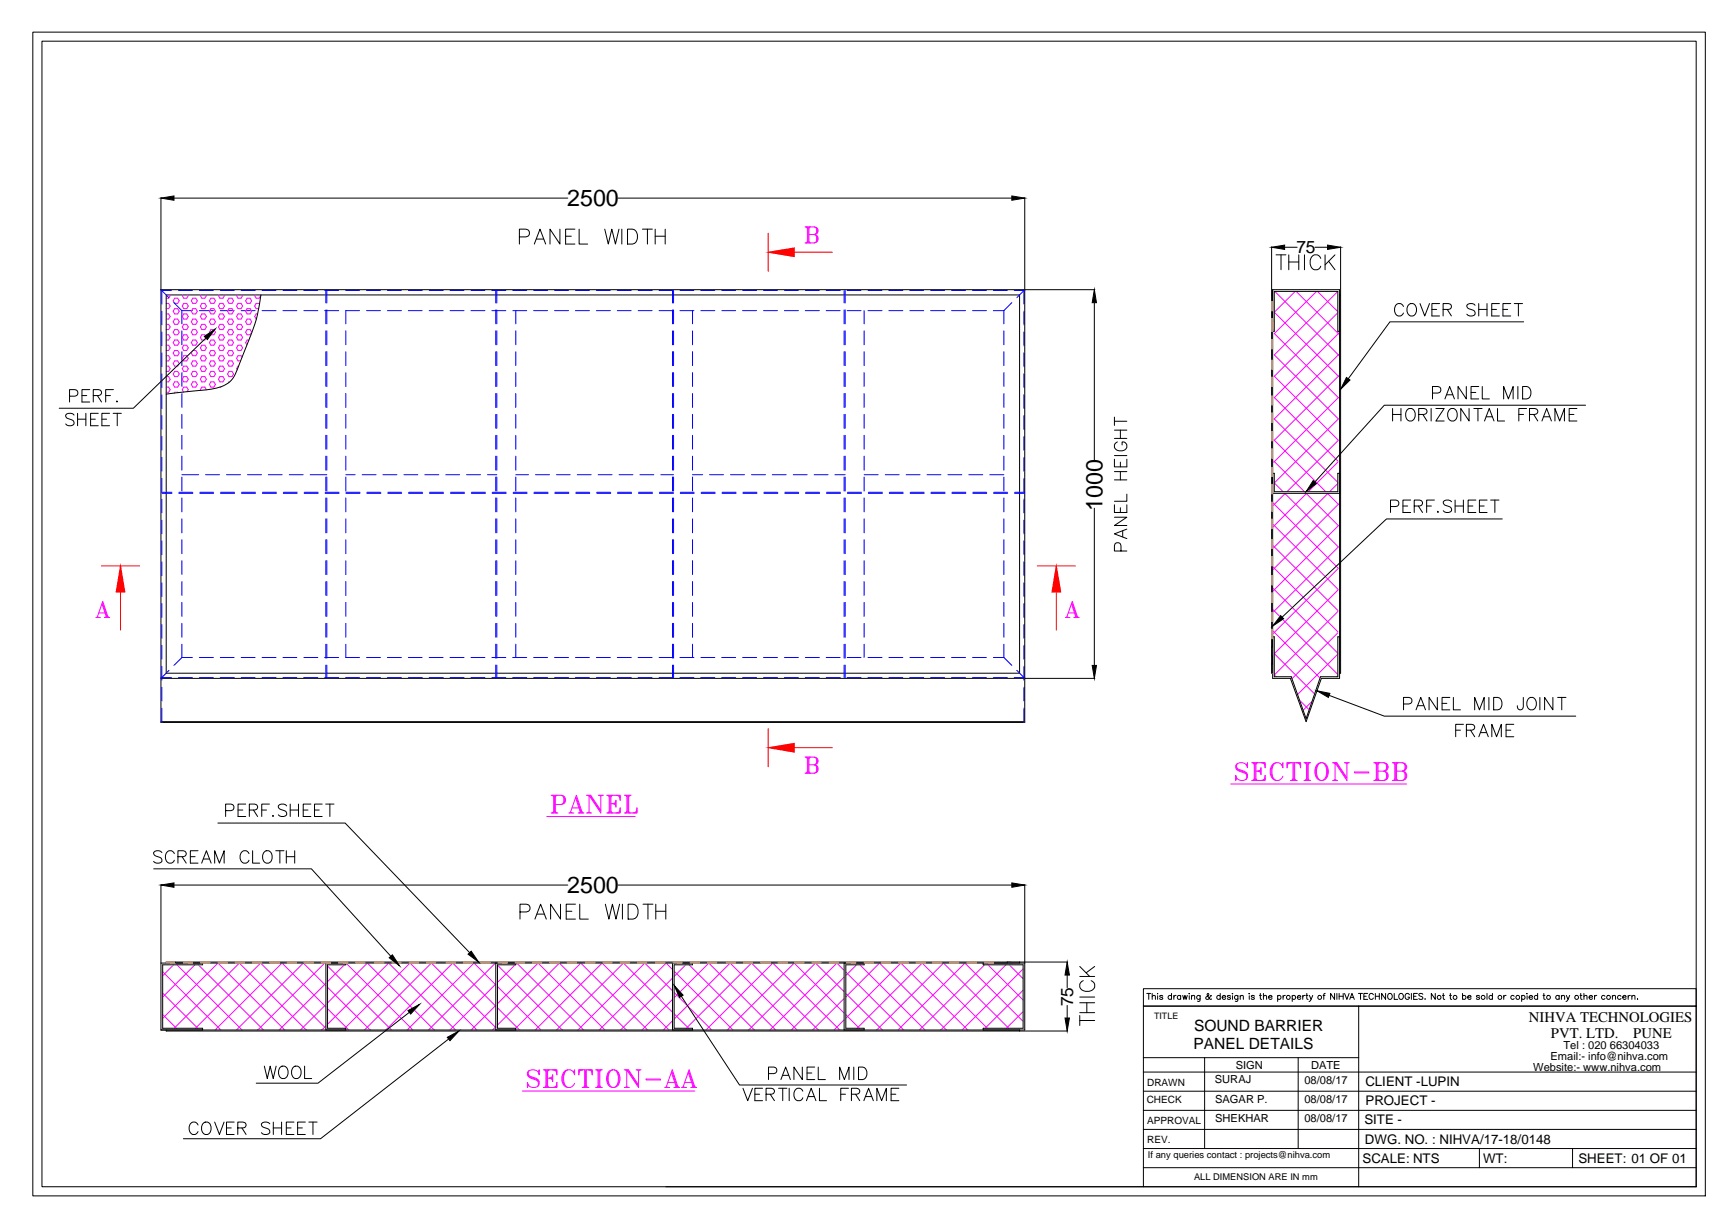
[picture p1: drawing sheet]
<svg xmlns="http://www.w3.org/2000/svg" width="841mm" height="594mm" viewBox="0 0 841 594" stroke-linecap="round" stroke-linejoin="round" font-family="sans-serif">
<!-- layer: 0 -->
<g fill="none" stroke="#000" stroke-width=".49">
<path d="M16 16h821v571h-821zM21 20h812v563h-812zM79 97v258h424v-258M85 97h194M303 97h194M255 116h3a1.9 1.9 0 0 0 2-2 1.9 1.9 0 0 0-2-1h-3v7M262 120l3-7 3 7M263 117h4M275 113v7l-5-7v7M278 116h2M282 113h-4v7h4M284 113v7h5"/>
<path d="M297 113l2 7 1-7 2 7 2-7M305 113v7M308 113h3a4 4 0 0 1 2 3 4 4 0 0 1-2 4h-3zM315 113h5M318 113v7M322 116h5M322 113v7M327 113v7M624 121v210h1M626 125h5M629 125v7M631 121h6"/>
<path d="M633 125v7M633 129h5M638 125v7M640 125v7M646 121h6M648 127a2.7 2.7 0 0 0-3-2 2.7 2.7 0 0 0-2 3v2a2.7 2.7 0 0 0 2 2 2.7 2.7 0 0 0 3-1M651 125v7M652 128l3 4M655 125l-4 5M658 121v210M79 142h459M82 145h419v186h-419z"/>
<path d="M128 145l-1 5a159 159 0 0 1-12 35 16 16 0 0 1-14 6l-19 2M537 149v77M624 145h1M625 142h33v191h-9l-8 21-7-21h-9zM658 145h.1M689 150a2.2 2.2 0 0 0-3-1 2.2 2.2 0 0 0-1 2v2a2.2 2.2 0 0 0 1 2 2.2 2.2 0 0 0 3-1M691 150a2.3 2.3 0 0 1 3-1 2.3 2.3 0 0 1 1 2v2a2.3 2.3 0 0 1-2 2 2.3 2.3 0 0 1-2-2zM697 149l3 6 2-6M703 152h2M707 149h-4v6h4M709 152h3l1-1-1-1-3-1v6M711 152l2 3"/>
<path d="M724 150a2.3 2.3 0 0 0-4 0l1 1 3 2v1a2.6 2.6 0 0 1-4 0M726 152h4M726 149v6M730 149v6M732 152h3M736 149h-4v6h4M738 152h2M742 149h-4v6h4M743 149h5M745 149v6M748 158h-66l-20 28M101 166l-36 34h-36"/>
<path d="M625 163h1v-20h31v20h1M34 195l4-1v-1v-1l-1-1h-3v6M40 194h3M44 191h-4v6h4M46 194h3l1-1v-1l-2-1h-2v6M48 194l2 3M52 194h2M56 191h-4v6M57 197h1M703 193h4v-1v-2h-1h-3v6M709 196l3-6 2 6M710 194h3"/>
<path d="M720 190v6l-4-6v6M722 193h3M726 190h-4v6h4M728 190v6h3M738 196v-6l3 6 2-6v6M745 190v6M748 190h2a3 3 0 0 1 2 3 3 3 0 0 1-2 3h-2zM778 199h-98l-34 38M36 204l-1-1-3 1 1 1 3 1a1.5 1.5 0 0 1 0 3 2.8 2.8 0 0 1-4-1M38 203v6M38 206h4M42 203v6"/>
<path d="M44 206h3M48 203h-4v6h4M50 206h2M54 203h-4v6h4M56 203h4M58 203v6M547 215h6M547 211h6M547 207h6M547 205v4M549 217a2.2 2.2 0 0 0-2 3 2.2 2.2 0 0 0 2 1h2a2.2 2.2 0 0 0 2-2 2.2 2.2 0 0 0-2-2v1M550 211v4"/>
<path d="M684 201v6M684 203h4M688 201v6M691 201a2.3 2.3 0 0 1 2 0 2.3 2.3 0 0 1 2 2v1a2.3 2.3 0 0 1-3 3 2.3 2.3 0 0 1-2-3zM697 203h3l1-1-1-1h-1h-2v6M699 203l2 4M703 201v6M705 201h4l-4 6h4M711 201a2.2 2.2 0 0 1 3 0 2.2 2.2 0 0 1 1 2v1a2.3 2.3 0 0 1-2 3 2.3 2.3 0 0 1-2-3zM721 201v6l-4-6v6M724 201h4M726 201v6"/>
<path d="M729 207l2-6 2 6M730 205h3M735 201v6h4M746 203h2M749 201h-3v6M751 203h3l1-1v-1h-1h-3v6M753 203l2 4M757 207l2-6 3 6M758 205h3M763 207v-6l3 6 2-6v6M770 203h3M774 201h-4v6h4"/>
<path d="M547 225v4h6v-4M547 236h6M547 232h6M547 224h6M550 227v2M550 232v4M625 232h1v9h31v-9h1M537 249v78M547 254h6l-6 4h6M547 248v4h6v-4M550 249v3M553 260l-6 2 6 2"/>
<path d="M553 243v3h-6M625 242h33M683 249h2a1.6 1.6 0 0 0 2-2 1.6 1.6 0 0 0-2-1h-2v6M689 248h2M693 246h-4v6h4M694 248h4v-1l-1-1h-3v6M696 248l2 4M700 248h3M704 246h-4v6M706 251v1v-1M713 246a2.3 2.3 0 0 0-4 1v1l3 1 1 2a2.7 2.7 0 0 1-4 0M714 248h4"/>
<path d="M714 246v6M718 246v6M721 248h2M725 246h-4v6h4M726 248h3M730 246h-4v6h4M732 246h4M734 246v6M738 255h-57l-52 48M550 271v-4l-1-1-1 1-1 1v3h6M551 261v3M624 318h1"/>
<path d="M625 313h1v19h8l7 21 7-21h9v-19h1M79 333h459M624 326h1M624 322h1M79 354h424M653 341l27 11h94M689 346h3a1.6 1.6 0 0 0 1-2 1.6 1.6 0 0 0-1-2h-3v7M695 349l3-7 2 7M696 346h3M706 342v7l-4-7v7M708 345h2M712 342h-4v7h4"/>
<path d="M714 342v7h3M715 359h2M719 356h-4v6M720 359l3-1 1-1v-1h-4v6M722 359l2 3M724 349v-7l2 7 3-7v7M727 360h3M731 342v7M733 342h2a3 3 0 0 1 2 3 3 3 0 0 1-2 4h-2zM739 359h3M743 356h-4v6h4M748 342v6l-1 1-1-1-1-2"/>
<path d="M751 343a2.9 2.9 0 0 1 3 2 2.9 2.9 0 0 1-3 3l-1-2v-1zM756 342v7M762 342v7l-4-7v7M765 342h4M767 342v7M726 362l2-6 3 6M732 362v-6l3 6 2-6v6M111 398h2a1.6 1.6 0 0 0 2-2 1.6 1.6 0 0 0-2-1h-2v6M117 398h2M121 395h-4v6h4M122 398l4-1v-1l-1-1h-3v6M124 398l2 3"/>
<path d="M129 398h2M132 395h-3v6M141 396a2.3 2.3 0 0 0-4 0v1l3 1 1 2a2.8 2.8 0 0 1-4 0M142 398h5M142 395v6M147 395v6M149 398h2M153 395h-4v6h4M154 398h3M158 395h-4v6h4M160 395h4M162 395v6"/>
<path d="M79 419a2.3 2.3 0 0 0-2-1 2.3 2.3 0 0 0-2 1l1 1 3 1v2a2.7 2.7 0 0 1-4 0M86 419a2.2 2.2 0 0 0-3-1 2.2 2.2 0 0 0-2 2 2.5 2.5 0 0 0 1 3 2.5 2.5 0 0 0 3 0l1-1M97 418h-4v6h4M107 404h62l62 64M122 419a2.2 2.2 0 0 0-2-1 2.2 2.2 0 0 0-2 2 2.5 2.5 0 0 0 1 3 2.5 2.5 0 0 0 3 0v-1M124 418v6h3M130 419a2.2 2.2 0 0 1 2-1 2.2 2.2 0 0 1 2 2v1a2.3 2.3 0 0 1-3 3 2.3 2.3 0 0 1-2-3zM134 400v1M135 418h4M137 418v6M141 418v6M145 418v6"/>
<path d="M75 427h78l39 43M79 434v72h424v-72M85 435h194M87 421l4-1v-1v-1h-1h-3v6M89 421l2 3M93 421h3M99 424l2-6 3 6M100 422h3M105 424v-6l3 6 2-6v6M141 421h4M303 435h194M255 448h3a1.9 1.9 0 0 0 2-2 1.9 1.9 0 0 0-2-2h-3v7"/>
<path d="M263 451l2-7 3 7M264 449h3M275 444v7l-5-7v7M278 447h3M283 444h-5v7h5M285 444v7h4M297 444l2 7 2-7 1 7 2-7M306 444v7M308 444h3a4 4 0 0 1 2 4 4 4 0 0 1-2 3h-3zM316 444h5M318 444v7M322 447h5"/>
<path d="M322 444v7M327 444v7M79 473h424M86 472v1M99 473v1h-19v31h19v1M160 473v33M170 473v1h-9v31h9v1M243 473v33M253 473v1h-9v31h9v1M330 473v33M340 473v1h-9v31h9v1M414 473v33"/>
<path d="M424 473v1h-9v31h9v1M483 473v1h19v31h-19v1M494 472v1M501 472v1M524 479v6M524 472h-442v1M530 479h7M530 475l5 4M537 475l-4 3M201 497l-45 35h-30M335 489l28 44h82M524 494v6"/>
<path d="M530 499v4M530 497h7M530 492h7M530 490h7M532 481a2.7 2.7 0 0 0-2 4 2.7 2.7 0 0 0 3 2h2a2.7 2.7 0 0 0 2-2 2.7 2.7 0 0 0-1-4M534 492v5M563 488h2M564 488v3M566 489h1v2M566 488v3M568 488h.1M568 489v2"/>
<path d="M571 489h-1h-1l2 1v1l-2-1M575 489a.9 .9 0 0 0-1 0 .9 .9 0 0 0 0 1 .9 .9 0 0 0 1 0M575 488v3M576 489v2M577 489l-1 1M580 489a1 1 0 0 0-2 0 .9 .9 0 0 0 0 1 1 1 0 0 0 2 0M580 489v2M581 489v2l1-2v2l1-2M584 488h.1M584 489v2M585 489h1l1 2M585 489v2"/>
<path d="M589 489v2l-1 1M589 489a.9 .9 0 0 0-1 0 .9 .9 0 0 0 0 1 .9 .9 0 0 0 1 0M595 489a1.8 1.8 0 0 1-3 1l1-2v1l1 2 1-1M599 489a.9 .9 0 0 0-1 0 .9 .9 0 0 0 0 1 .9 .9 0 0 0 1 0M599 488v3M600 490h2a1.1 1.1 0 0 0-2-1 1 1 0 0 0 0 2 1.1 1.1 0 0 0 2-1M604 489h-1l1 1v1l-1-1M605 488h.1M605 489v2M608 489v2l-2 1M608 489a1 1 0 0 0-2 0 .9 .9 0 0 0 0 1 1 1 0 0 0 2 0M609 489h1v2"/>
<path d="M609 489v2M613 488h.1M613 489v2M616 489h-2l2 1-1 1-1-1M618 489h1M619 488v2v1M620 489h2v2M620 488v3M623 490h2a1.1 1.1 0 0 0-2-1 1 1 0 0 0 0 2 1.1 1.1 0 0 0 2-1M627 489a1 1 0 0 1 2 0 .9 .9 0 0 1 0 1 1 1 0 0 1-2 0M627 489v3M630 489v2"/>
<path d="M631 489l-1 1M634 489a1 1 0 0 1 2 0 .9 .9 0 0 1 0 1 1 1 0 0 1-2 0M634 489v3M637 490h2a1.1 1.1 0 0 0-2-1 1 1 0 0 0 0 2 1.1 1.1 0 0 0 2-1M640 489v2M641 489l-1 1M641 489h1M642 488v2v1M643 489l1 2 1-2M644 491l-1 1M650 489h1M651 488h-1v3"/>
<path d="M655 488v3l-2-3v3M656 488v3M657 488v3M657 489h2M659 488v3M660 488l1 3 1-3M663 491l1-3 1 3M663 490h1M667 488h2M667 494v89M668 488v3M670 489h1"/>
<path d="M671 488h-1v3h1M674 488a1.1 1.1 0 0 0-1 0 1.1 1.1 0 0 0-1 1v1a1.1 1.1 0 0 0 1 1 1.1 1.1 0 0 0 1-1M675 489h2M675 488v3M677 488v3M680 488v3l-2-3v3M685 488v3h1M692 488a1.1 1.1 0 0 0-1 0 1.1 1.1 0 0 0-1 1v1a1.1 1.1 0 0 0 1 1 1.1 1.1 0 0 0 1-1h-1M693 488v3M694 489h1M696 488h-2v3h2M699 488h-1h-1l2 2-1 1-1-1"/>
<path d="M700 490h.1M705 488v3l-2-3v3M708 489h1M709 488v2v1M712 489h1M712 488v2l1 1M718 489a.9 .9 0 0 1 1 0 .9 .9 0 0 1 0 1 .9 .9 0 0 1-1 0M718 488v3M721 490h1a.9 .9 0 0 0-1-1 .9 .9 0 0 0 0 1 .9 .9 0 0 0 1 1v-1M726 489h-1l1 1v1l-1-1M730 488v3M733 489a1 1 0 0 0-2 0 .9 .9 0 0 0 0 1 1 1 0 0 0 2 0"/>
<path d="M733 488v3M738 489v2M739 489l-1 1M743 489a.9 .9 0 0 0-1 0 .9 .9 0 0 0 0 1 .9 .9 0 0 0 1 0M747 489a.9 .9 0 0 1 1 0 .9 .9 0 0 1 0 1 .9 .9 0 0 1-1 0M747 489v3M750 488h.1M750 489v2M751 490h1a1 1 0 0 0-1-1 1 1 0 0 0 0 2 1 1 0 0 0 1-1M755 489a.9 .9 0 0 0-1 0 .9 .9 0 0 0 0 1 .9 .9 0 0 0 1 0M755 488v3M758 489h1"/>
<path d="M758 488v2l1 1M765 489a.9 .9 0 0 0-1 0 .9 .9 0 0 0 0 1 .9 .9 0 0 0 1 0M765 489v2M767 489h1v2M767 489v2M769 489l1 2 1-2M770 491l-1 1M776 489h1M776 488v2l1 1M778 489h1v2M778 488v3M780 490h2a.9 .9 0 0 0-1-1 .9 .9 0 0 0-1 1 1.1 1.1 0 0 0 2 1v-1"/>
<path d="M783 489v2M784 489l-1 1M788 489a.9 .9 0 0 0-1 0 .9 .9 0 0 0 0 1 .9 .9 0 0 0 1 0M792 489h1v2M792 489v2M796 489a1 1 0 0 0-2 0 .9 .9 0 0 0 0 1 1 1 0 0 0 2 0M797 490h1a.9 .9 0 0 0-1-1 .9 .9 0 0 0 0 1 .9 .9 0 0 0 1 1v-1M799 489v2M800 489l-1 1M801 489h2v2M801 489v2M804 490h.1"/>
<path d="M82 506h442M220 510l-63 49h-67M501 506h.1M530 501h7M561 519h106M591 519v45M637 519v45M130 523l1 7 2-7 1 7 2-7M137 524a2.8 2.8 0 0 1 4 1 2.8 2.8 0 0 1 0 4 2.3 2.3 0 0 1-3 0 2.3 2.3 0 0 1-1-2zM144 524a2.3 2.3 0 0 1 2 0 2.3 2.3 0 0 1 2 2v1a2.3 2.3 0 0 1-3 3 2.3 2.3 0 0 1-2-3zM150 523v7h3M365 534l2 6 2-6"/>
<path d="M371 537h2M374 534h-3v6h3M376 537h4v-1v-1l-1-1h-3v6M377 527h4v-1v-2h-1h-3v6M378 537l2 3M382 534h4M383 530l3-6 2 6M384 528h3M384 534v6M387 534v6M394 524v6l-4-6v6M394 536a2.2 2.2 0 0 0-2-2 2.2 2.2 0 0 0-2 3 2.5 2.5 0 0 0 1 3 2.5 2.5 0 0 0 3 0v-1"/>
<path d="M396 527h3M397 538h3M400 524h-4v6h4M402 524v6h3M402 534v6h4M412 530v-6l3 6 2-6v6M413 537h2M417 534h-4v6M418 537h3l1-1v-1l-1-1h-3v6M419 524v6M420 537l2 3M421 524h3a3 3 0 0 1 2 3 3 3 0 0 1-2 3h-3z"/>
<path d="M425 538h3M438 537h2M441 534h-3v6h3M561 536h272M561 526h272M97 552a2.2 2.2 0 0 0-2-1 2.2 2.2 0 0 0-2 2v2a2.2 2.2 0 0 0 2 2 2.2 2.2 0 0 0 2-1M100 552a2.3 2.3 0 0 1 2-1 2.3 2.3 0 0 1 2 2v2a2.3 2.3 0 0 1-3 2 2.3 2.3 0 0 1-2-2zM105 551l3 6 2-6M111 554h3M115 551h-4v6h4M117 554h3l1-1v-2h-4v6M119 554l2 3"/>
<path d="M132 552a2.3 2.3 0 0 0-4 0l1 1 3 1a1.5 1.5 0 0 1 0 3 2.8 2.8 0 0 1-4-1M134 554h4M134 551v6M138 551v6M141 554h2M144 551h-3v6h3M146 554h2M150 551h-4v6h4M152 551h4M154 551v6M396 540l2-6 3 6M424 540l2-6 3 6"/>
<path d="M431 540v-6l2 6 2-6v6M561 555h272M561 545h272M561 564h272M561 573h272M726 564v9M772 564v9M327 583h506M561 583v-89h272h-272v-9h272v98"/>
<circle cx="633" cy="490" r="1"/>
<circle cx="648" cy="490" r="1"/>
<circle cx="682" cy="489" r="1.3"/>
<circle cx="688" cy="489" r="1.4"/>
<circle cx="707" cy="490" r="1"/>
<circle cx="714" cy="490" r="1"/>
<circle cx="728" cy="490" r="1"/>
<circle cx="736" cy="490" r="1"/>
<circle cx="745" cy="490" r="1"/>
<circle cx="760" cy="490" r="1"/>
<circle cx="774" cy="490" r="1"/>
<circle cx="790" cy="490" r="1"/>
</g>
<g fill="none" stroke="#f0f" stroke-width=".49">
<path d="M395 111l6 1 1 2-1 1h-1M396 111v1M396 111v8M396 119h.1M397 112v7M397 111v8M397 119h1M398 111l-1 1M400 111l1 2v2h-4M400 115l1 1a2.1 2.1 0 0 1-1 3h-5M400 115l1 1v2l-1 1M401 112v2"/>
<path d="M401 116v3M82 149h1l1 1-1 2h-1M82 154h1l1 1-1 2h-1M82 159h1l1 2-1 1h-1M83 145v1h-1M86 146h1l1 2-1 1h-1l-1-1zM86 149h.1M86 152h1l1 1-1 1h-1l-1-1zM86 157h1l1 1-1 1h-1l-1-1zM90 145v1h2v-1M90 149h2v1v2h-2l-1-2zM90 154h2v1v2h-2l-1-2z"/>
<path d="M90 159h2v2v1h-2l-1-1zM95 152h1l1 1-1 1h-1l-1-1zM95 146h1l1 2-1 1h-1l-1-1zM95 157h1l1 1-1 1h-1l-1-1zM99 145v1h2v-1M99 149h2v1v2h-2l-1-2zM99 154h2v1v2h-2l-1-2zM99 159h2v2v1h-2l-1-1zM104 152h1l1 1-1 1h-1l-1-1zM104 146h1l1 2-1 1h-1l-1-1zM104 157h1l1 1-1 1h-1l-1-1zM107 145l1 1h1l1-1"/>
<path d="M108 149h1l1 1-1 2h-1l-1-2zM108 154h1l1 1-1 2h-1l-1-2zM108 159h1l1 2-1 1h-1l-1-1zM112 152h2l1 1-1 1h-2v-1zM112 146h2l1 2-1 1h-2v-1zM112 157h2l1 1-1 1h-2v-1zM116 145l1 1h1l1-1M117 149h1l1 1-1 2h-1l-1-2zM117 154h1l1 1-1 2h-1l-1-2zM117 159h1l1 2-1 1h-1l-1-1zM121 152h2l1 1-1 1h-2v-1zM121 146h2l1 2-1 1h-2v-1z"/>
<path d="M121 157h2l1 1-1 1h-2v-1zM125 145l1 1h1l1-1M126 157h.1M126 154l-1 1 1 2M127 149h-1l-1 1 1 2h1M626 153l31 32M626 143l31 32M636 143l-10 10M636 143l21 21M646 143l-20 21 31 31M647 143l10 10M657 143l-31 31"/>
<path d="M657 154l-31 31M82 164h1l1 2-1 1h-1M82 169h1l1 2-1 1h-1M82 175h1l1 1-1 1h-1M82 180h1l1 1-1 1h-1M86 162h1l1 1-1 1h-1l-1-1zM86 167h1l1 1-1 1h-1l-1-1zM86 172h1l1 1-1 2h-1l-1-2zM86 177h1l1 2-1 1h-1l-1-1zM90 164h2v2v1h-2l-1-1zM90 169h2v2v1h-2l-1-1zM90 175h2v1v1h-2l-1-1z"/>
<path d="M90 180h2v1v1h-2l-1-1zM95 162h1l1 1-1 1h-1l-1-1zM95 167h1l1 1-1 1h-1l-1-1zM95 172h1l1 1-1 2h-1l-1-2zM95 177h1l1 2-1 1h-1l-1-1zM99 164h2v2v1h-2l-1-1zM99 169h2v2v1h-2l-1-1zM99 175h2v1v1h-2l-1-1zM99 180h2v1v1h-2l-1-1zM104 162h1l1 1-1 1h-1l-1-1zM104 167h1l1 1-1 1h-1l-1-1zM104 172h1l1 1-1 2h-1l-1-2z"/>
<path d="M104 177h1l1 2-1 1h-1l-1-1zM108 164h1l1 2-1 1h-1l-1-1zM108 169h1l1 2-1 1h-1l-1-1zM108 175h1l1 1-1 1h-1l-1-1zM108 180h1l1 1-1 1h-1l-1-1zM112 162h2l1 1-1 1h-2v-1zM112 167h2l1 1-1 1h-2v-1zM112 172h2l1 1-1 2h-2v-2zM112 177h2l1 2-1 1h-2v-1zM117 164h1l1 2-1 1h-1l-1-1zM117 169h1l1 2-1 1h-1l-1-1zM117 180l-1 1v1"/>
<path d="M119 175h-1h-1l-1 1 1 1h1M121 162h2l1 1-1 1h-2v-1zM122 167h-1v1v1M626 174l31 32-31 31M657 174l-32 32M657 163l-31 32M82 185h1l1 1-1 1h-1M82 190h1l1 1-1 2h-1M86 182h1l1 2-1 1h-1l-1-1zM86 187h1l1 2-1 1h-1l-1-1zM87 193h-1M90 185h2v1v1h-2l-1-1z"/>
<path d="M92 192v-1v-1h-2l-1 1 1 1M95 182h1l1 2-1 1h-1l-1-1zM95 187h1l1 2-1 1h-1l-1-1zM99 185h2v1v1h-2l-1-1zM101 191v-1h-2v2M104 182h1l1 2-1 1h-1l-1-1zM104 187h1l1 2-1 1h-1l-1-1zM108 190h.1M108 185h1l1 1-1 1h-1l-1-1zM112 182h2l1 2-1 1h-2v-1zM113 187l-1 1M626 195l31 31"/>
<path d="M626 185l31 31M657 195l-32 32M657 185l-32 31M625 216l26 25M625 205l32 32M657 216l-25 25M625 226l15 15M626 237l4 4M657 237l-4 4M657 227l-15 14M625 257l32 32M625 247l32 32"/>
<path d="M631 242l26 27-32 32M631 242l-6 6M641 242l16 16-32 32M642 242l-17 17M652 242l5 6-32 32M652 242l-27 27M625 278l32 32M625 268l32 32M657 279l-32 32M50 296l2 7M50 296l3 7M526 296l2 7"/>
<path d="M526 296l3 7M625 299l32 32M625 289l32 32M657 290l-31 31 19 20M47 303h2M48 303l2-8 3 8M49 301h3M51 303h3M52 303h.1M52 302v1M53 302v1M523 303h2"/>
<path d="M524 303l2-8 3 8M525 301h3M527 303h3M528 303h.1M528 302v1M529 302v1M625 310l23 23M657 311l-23 22M657 300l-31 31 1 1M657 321l-20 20M657 332h-1M638 344l5 4"/>
<path d="M644 344l-4 5M395 372h6l1 2-1 1h-1M396 372h.1M396 372v8M396 379v1M397 372v7M397 372v8M397 379l1 1M398 372h-1M400 372l1 1v2h-4M400 375l1 1a2.1 2.1 0 0 1 1 2 2.1 2.1 0 0 1-2 2h-5M400 375l1 2v1l-1 2"/>
<path d="M401 372v3M401 376v3M607 377l1 1 4 1v1M608 375a1.8 1.8 0 0 0 0 3l3 1a2.6 2.6 0 0 1 1 3 2.6 2.6 0 0 1-4 1l-1-2v2v-1M612 376v-2v3a2.9 2.9 0 0 0-2-3 2.9 2.9 0 0 0-3 3 7 7 0 0 0 5 3v1v2M615 374h6v3v-3M615 374l1 1M616 374v9M616 375v8M617 374v9M617 379h2M617 374v1"/>
<path d="M619 377v3v-1zM619 378l-1 1h1M619 378l-2 1h2M619 374l2 1M620 374l1 1M620 374l1 2M625 376a6 6 0 0 0 0 6M627 374a6 6 0 0 0 0 9M629 376l1-2v3a3 3 0 0 0-4-3 3 3 0 0 0-2 4 4 4 0 0 0 0 4 4 4 0 0 0 5 1l1-2M632 374v3v-3h7v3l-1-3M633 374l-1 2M633 374l-1 1"/>
<path d="M634 374l-2 1M635 374v9M635 375v8M636 374v9M636 374l3 1M637 374l2 1M638 374l1 2M640 374h3M641 374v1M641 374v9M642 375v8M642 374v9"/>
<path d="M643 374l-1 1M646 376a3 3 0 0 1 5-1 3 3 0 0 1 1 4 3 3 0 0 1-4 4 3 3 0 0 1-2-5zM647 376a6 6 0 0 0 0 6M648 374a5 5 0 0 0 0 9M649 374a6 6 0 0 1 0 9M651 376a6 6 0 0 1 0 6M654 374h2l5 8M655 374v1M656 374l5 8M660 374h3M660 374l1 1 1-1M661 375v8l-6-9v9"/>
<path d="M665 379h7h-7zM674 374l7 1a2 2 0 0 1 0 3l-2 1M675 374l1 1M676 374v9M676 375v8M677 374v9M677 374v1M679 374l2 2-1 2-3 1M679 379h2a2.3 2.3 0 0 1 1 3 2.3 2.3 0 0 1-3 1h-5M679 379l2 1v2l-2 1M681 375v1v2M681 379v1v2"/>
<path d="M684 374l6 1a2 2 0 0 1 0 3l-1 1M684 374l1 1M685 374v9M685 375v8M686 374v9M686 374v1M689 374l1 2-1 2-3 1M689 379a2.3 2.3 0 0 1 2 2 2.3 2.3 0 0 1-2 2h-5M689 379l1 1v2l-1 1M690 375v3M690 379v3M271 390l6 1a2.3 2.3 0 0 1 1 2 2.3 2.3 0 0 1-2 2h-3"/>
<path d="M271 399h3M271 390l1 1M272 390v9M272 399h-1M272 398l-1 1M272 391v8M273 390v9M273 398v1M273 399h1M273 390v1M274 390l-1 1M276 390l1 2v2l-1 1"/>
<path d="M277 391v1v2M279 399h3M280 399h1M280 399l3-9 3 9M281 397h4M283 392l2 7M284 399h3M285 399h-1M285 398v1M285 398l1 1M288 399h2M288 390h2l5 8"/>
<path d="M288 399h1h1M288 390l1 1M290 390l5 8M294 390h2M295 391v8l-6-9v9M298 390h6v3v-3M298 399h6v-2v2M298 390l1 1M299 390v1M299 390v9M299 399h-1M299 398v1"/>
<path d="M300 391v8M300 390v9M300 395h2M300 398v1M300 399h1M300 390v1M301 390l-1 1M302 393v3zM302 394v1M302 394l-1 1h1M302 390l2 1M303 390l1 1"/>
<path d="M304 390v2M304 399h-2M304 398l-1 1M304 398v1M307 399h6v-2l-1 2M307 390h3M307 390l1 1M308 390v9M308 399h-1M308 398l-1 1M308 391v8M309 390v9"/>
<path d="M309 398v1M309 399h.1M309 390v1M313 399h-2M313 398l-1 1M604 385h87M615 383h6v-2v2M616 383h-1M616 382l-1 1M617 382v1M617 383h.1M621 383h-2"/>
<path d="M621 382l-1 1M634 383h3M635 383h-1M635 382l-1 1M636 382v1M636 383h.1M640 383h3M641 383h.1M641 382v1M642 382l1 1M642 383h1M654 383h3"/>
<path d="M655 383h1M676 383h-1M676 382l-1 1M677 382v1M677 383h.1M685 383h-1M685 382l-1 1M686 382v1M686 383h.1M268 401h44M80 477l28 29M85 474l-5 5"/>
<path d="M87 474l32 32M96 474l-16 16M97 474l32 32M160 473h-1l-32 33M161 474l31 32M169 474l-8 8M170 473l33 33M243 473l-33 33M244 474l32 32M253 474l-9 8M253 473h1l33 33M330 476l-3-3-33 33"/>
<path d="M331 477l29 29M337 474l-6 5M338 474l32 32M414 476l-3-3-33 33M414 480l-25 26M415 477l29 29M421 474l-6 5M422 474l32 32M483 474l-32 32M485 474l17 17M494 474l-32 32M495 474l7 7"/>
<path d="M502 476l-30 30M80 498l7 7M80 488l17 17M160 494l-22-21-32 33M160 484l-11-11-33 33M160 483l-23 23M160 493l-12 13M161 492l19-19 33 33M161 495l10 11M161 485l21 21M243 494l-21-21-33 33M243 484l-10-11-33 33"/>
<path d="M243 483l-22 23M243 494l-12 12M244 493l20-20 33 33M244 495l11 11M244 484l22 22M330 497l-24-24-33 33M330 486l-13-13-33 33M330 480l-25 26M330 491l-15 15M331 490l17-17 33 33M331 498l7 7M331 487l18 19"/>
<path d="M414 497l-24-24-33 33M414 487l-14-14-32 33M414 490l-15 16M415 489l17-16 33 33M415 500l27-27 33 33M415 498l7 7M415 488l18 18M502 486l-18 19M502 497l-8 8M80 500l27-27 33 33M85 505l33-32 32 33M96 505l32-32 32 32"/>
<path d="M160 504l-2 2M161 503l30-30 33 33M169 505l32-32 33 33M243 505l-31-32-33 33M243 504l-1 2M244 503l31-30 32 33M253 505l32-32 33 33M263 506l33-33 32 33M330 501l-4 5M331 500l27-27 33 33M337 505l32-32 33 33M347 506l32-33 33 33"/>
<path d="M414 501l-5 5M421 505l32-32 32 32M495 505l-32-32-33 33M502 501l-28-28-33 33M256 536h85M259 528l1 1 4 1v1M260 526a1.8 1.8 0 0 0 1 3h2a2.6 2.6 0 0 1 1 4 2.6 2.6 0 0 1-4 1l-1-3v3v-1M264 526l1-1v3a3 3 0 0 0-3-3 3 3 0 0 0-3 1v2a7 7 0 0 0 5 3v3M267 525h6v3v-3M267 534h6v-3v3M267 525l1 1M268 525v1"/>
<path d="M268 525v9M268 534h-1M268 533v1M268 526v8M269 525v9M269 529h2M269 533v1M269 534h1M269 525v1M270 525l-1 1M271 528v3v-2zM271 529h-1l1 1"/>
<path d="M271 525l2 1M272 525l1 1M273 525v1M273 534h-2M273 533l-1 1M273 533v1M277 526a6 6 0 0 0 0 7M279 525a5 5 0 0 0 0 9M282 526v-1v3a3 3 0 0 0-3-3 3 3 0 0 0-3 4 4 4 0 0 0 1 4 4 4 0 0 0 4 1l1-2M285 525l-1 3v-3h7v3l-1-3M285 525l-1 1M286 534h3"/>
<path d="M286 525l-2 1M287 525v9M287 534h-1M287 533v1M287 526v8M288 525v9M288 533v1M288 534h1M289 525l2 1M290 525l1 1M292 534h4M292 525h4"/>
<path d="M293 525l1 1M294 525v9M294 534h-1M294 533l-1 1M294 526v8M294 533l1 1M294 534h1M295 525l-1 1M299 526a3 3 0 0 1 4 0 3 3 0 0 1 1 4 3 3 0 0 1-3 4 3 3 0 0 1-3-4zM299 526a6 6 0 0 0 0 7M301 525a5 5 0 0 0 0 9M302 525a5 5 0 0 1 0 9"/>
<path d="M303 526a6 6 0 0 1 0 7M306 534h3M306 525h3l5 8M307 534h1h1M307 525l1 1M308 525l5 8M312 525h3M313 525h1M314 526v8l-6-9v9M317 530h7h-7zM326 534h3M327 534h1"/>
<path d="M327 534l3-9 3 9M328 531h4M330 526l2 8M330 526l3 8M331 534h3M332 534h-1M332 533v1M333 533v1M335 534h2M335 534h1M335 534l3-9 3 9M336 531h4"/>
<path d="M338 526l2 8M338 526l3 8M339 534h3M340 534h.1M340 533v1M341 533l1 1"/>
</g>
<g fill="#dda56e" stroke="#dda56e" stroke-width=".49">
<path d="M624 318v4h1zM624 318h1v4z"/>
<path d="M624 326v5h1zM624 326h1v5z"/>
<path d="M494 472v1h7zM494 472h7v1z"/>
<path d="M624 301v4h1zM624 301h1v4z"/>
<path d="M624 309v5h1zM624 309h1v5z"/>
<path d="M624 283v4h1zM624 283h1v4z"/>
<path d="M624 291v5h1zM624 291h1v5z"/>
<path d="M624 265v4h1zM624 265h1v4z"/>
<path d="M624 273v5h1zM624 273h1v5z"/>
<path d="M624 247v4h1zM624 247h1v4z"/>
<path d="M624 255v4h1zM624 255h1v4z"/>
<path d="M624 230v4h1zM624 230h1v4z"/>
<path d="M624 238v4h1zM624 238h1v4z"/>
<path d="M624 212v4h1zM624 212h1v4z"/>
<path d="M624 220v5h1zM624 220h1v5z"/>
<path d="M624 194v5h1zM624 194h1v5z"/>
<path d="M624 203v4h1zM624 203h1v4z"/>
<path d="M624 177v4h1zM624 177h1v4z"/>
<path d="M624 185v5h1zM624 185h1v5z"/>
<path d="M624 158v5h1zM624 158h1v5z"/>
<path d="M624 167v4h1zM624 167h1v4z"/>
<path d="M624 148v5h1zM624 148h1v5z"/>
<path d="M624 156v5h1zM624 156h1v5z"/>
<path d="M90 472v1h5zM90 472h5v1z"/>
<path d="M82 472v1h4zM82 472h4v1z"/>
<path d="M107 472v1h4zM107 472h4v1z"/>
<path d="M99 472v1h4zM99 472h4v1z"/>
<path d="M124 472v1h4zM124 472h4v1z"/>
<path d="M116 472v1h4zM116 472h4v1z"/>
<path d="M141 472v1h4zM141 472h4v1z"/>
<path d="M133 472v1h4zM133 472h4v1z"/>
<path d="M158 472v1h4zM158 472h4v1z"/>
<path d="M149 472v1h5zM149 472h5v1z"/>
<path d="M175 472v1h4zM175 472h4v1z"/>
<path d="M166 472v1h5zM166 472h5v1z"/>
<path d="M192 472v1h5zM192 472h5v1z"/>
<path d="M184 472v1h4zM184 472h4v1z"/>
<path d="M209 472v1h5zM209 472h5v1z"/>
<path d="M201 472v1h5zM201 472h5v1z"/>
<path d="M228 472v1h4zM228 472h4v1z"/>
<path d="M219 472v1h5zM219 472h5v1z"/>
<path d="M245 472v1h4zM245 472h4v1z"/>
<path d="M236 472v1h5zM236 472h5v1z"/>
<path d="M262 472v1h4zM262 472h4v1z"/>
<path d="M253 472v1h5zM253 472h5v1z"/>
<path d="M278 472v1h5zM278 472h5v1z"/>
<path d="M270 472v1h5zM270 472h5v1z"/>
<path d="M296 472v1h4zM296 472h4v1z"/>
<path d="M288 472v1h4zM288 472h4v1z"/>
<path d="M313 472v1h4zM313 472h4v1z"/>
<path d="M305 472v1h4zM305 472h4v1z"/>
<path d="M330 472v1h5zM330 472h5v1z"/>
<path d="M322 472v1h4zM322 472h4v1z"/>
<path d="M347 472v1h5zM347 472h5v1z"/>
<path d="M339 472v1h4zM339 472h4v1z"/>
<path d="M365 472v1h4zM365 472h4v1z"/>
<path d="M357 472v1h4zM357 472h4v1z"/>
<path d="M382 472v1h4zM382 472h4v1z"/>
<path d="M374 472v1h4zM374 472h4v1z"/>
<path d="M399 472v1h4zM399 472h4v1z"/>
<path d="M390 472v1h5zM390 472h5v1z"/>
<path d="M416 472v1h4zM416 472h4v1z"/>
<path d="M407 472v1h5zM407 472h5v1z"/>
<path d="M433 472v1h4zM433 472h4v1z"/>
<path d="M424 472v1h5zM424 472h5v1z"/>
<path d="M450 472v1h4zM450 472h4v1z"/>
<path d="M441 472v1h5zM441 472h5v1z"/>
<path d="M466 472v1h5zM466 472h5v1z"/>
<path d="M458 472v1h4zM458 472h4v1z"/>
<path d="M483 472v1h5zM483 472h5v1z"/>
<path d="M475 472v1h4zM475 472h4v1z"/>
</g>
<g fill="none" stroke="#00f" stroke-width=".49">
<path d="M79 143h5M79 142l4 4M79 142v7M79 153v7M85 149l4 4M88 143h6M89 153h5M89 153v6M98 143h7M98 153h7M108 143h7M108 153h7"/>
<path d="M118 143h7M118 153h7M129 143h6M129 153h6M139 143h7M139 153h7M149 143h7M149 153h7M159 143h7M159 153h7M160 143v6M160 152v7"/>
<path d="M170 143h7M177 153h-7v6M180 143h7M180 153h7M190 143h7M190 153h7M200 143h7M200 153h7M211 143h7M211 153h7M221 143h7M221 153h7"/>
<path d="M231 143h7M231 153h7M241 143h7M241 153h7M243 143v6M243 152v7M244 143v6M244 152v7M252 143h7M252 153h7M253 153v6M262 143h7"/>
<path d="M262 153h7M272 143h7M272 153h7M283 143h6M283 153h6M293 143h7M293 153h7M303 143h7M303 153h7M313 143h7M313 153h7M324 143h6"/>
<path d="M324 153h6M330 143v6M330 152v7M331 143v6M331 152v7M334 143h7M334 153h7M340 153v6M344 143h7M344 153h7M354 143h7M354 153h7"/>
<path d="M365 143h6M365 153h6M375 143h7M375 153h7M385 143h7M385 153h7M395 143h7M395 153h7M406 143h6M406 153h6M414 143v6M414 152v7"/>
<path d="M415 143v6M415 152v7M416 143h7M416 153h7M424 153v6M426 143h7M426 153h7M436 143h7M436 153h7M447 143h7M447 153h7M457 143h7"/>
<path d="M457 153h7M467 143h7M467 153h7M477 143h7M477 153h7M488 143h7M488 153h5M493 153v6M497 149l-4 4M498 143h5M503 142v7M503 153v7"/>
<path d="M503 142l-4 4M79 163v7M79 173v7M89 162v7M89 173v7M160 162v7M160 173v7M170 162v7M170 173v7M243 162v7M243 173v7M244 162v7"/>
<path d="M244 173v7M253 162v7M253 173v7M330 162v7M330 173v7M331 162v7M331 173v7M340 162v7M340 173v7M414 162v7M414 173v7M415 162v7"/>
<path d="M415 173v7M424 162v7M424 173v7M493 162v7M493 173v7M503 163v7M503 173v7M79 184v6M79 194v7M89 183v7M89 193v7M160 183v7"/>
<path d="M160 193v7M170 183v7M170 193v7M243 183v7M243 193v7M244 183v7M244 193v7M253 183v7M253 193v7M330 183v7M330 193v7M331 183v7"/>
<path d="M331 193v7M340 183v7M340 193v7M414 183v7M414 193v7M415 183v7M415 193v7M424 183v7M424 193v7M493 183v7M493 193v7M503 184v6"/>
<path d="M503 194v7M79 204v7M79 214v7M89 203v7M89 214v7M160 203v7M160 214v7M170 203v7M170 214v7M243 203v7M243 214v7M244 203v7"/>
<path d="M244 214v7M253 203v7M253 214v7M330 203v7M330 214v7M331 203v7M331 214v7M340 203v7M340 214v7M414 203v7M414 214v7M415 203v7"/>
<path d="M415 214v7M424 203v7M424 214v7M493 203v7M493 214v7M503 204v7M503 214v7M79 225v6M79 235v7M89 224v7M89 234v7M89 233h9"/>
<path d="M101 233h7M111 233h7M121 233h7M132 233h7M142 233h7M152 233h8M160 224v7M160 234v7M170 224v7M170 234v7M170 233h4M178 233h7"/>
<path d="M188 233h7M198 233h7M209 233h6M219 233h7M229 233h7M239 233h5M243 224v7M243 234v7M244 224v7M244 234v7M253 224v7M253 234v7"/>
<path d="M253 233h6M263 233h7M273 233h7M283 233h7M294 233h7M304 233h7M314 233h7M324 233h7M330 224v7M330 234v7M331 224v7M331 234v7"/>
<path d="M340 224v7M340 234v7M340 233h5M348 233h7M359 233h6M369 233h7M379 233h7M389 233h7M400 233h7M410 233h5M414 224v7M414 234v7"/>
<path d="M415 224v7M415 234v7M424 224v7M424 234v7M424 233h7M435 233h6M445 233h7M455 233h7M465 233h7M476 233h7M486 233h7M493 224v7"/>
<path d="M493 234v7M503 225v6M503 235v7M79 242h5M79 245v7M79 255v7M88 242h7M89 245v6M89 255v7M98 242h7M108 242h7M119 242h6"/>
<path d="M129 242h7M139 242h7M149 242h7M160 242h6M160 245v6M160 255v7M170 245v6M170 255v7M170 242h7M180 242h7M190 242h7M201 242h7"/>
<path d="M211 242h7M221 242h7M231 242h7M242 242h7M243 245v6M243 255v7M244 245v6M244 255v7M252 242h7M253 245v6M253 255v7M262 242h7"/>
<path d="M272 242h7M283 242h7M293 242h7M303 242h7M314 242h6M324 242h7M330 245v6M330 255v7M331 245v6M331 255v7M334 242h7M340 245v6"/>
<path d="M340 255v7M344 242h7M355 242h6M365 242h7M375 242h7M385 242h7M396 242h6M406 242h7M414 245v6M414 255v7M415 245v6M415 255v7"/>
<path d="M416 242h7M424 245v6M424 255v7M426 242h7M437 242h6M447 242h7M457 242h7M467 242h7M478 242h6M488 242h7M493 245v6M493 255v7"/>
<path d="M498 242h5M503 245v7M503 255v7M79 266v6M79 276v7M89 265v7M89 275v7M160 265v7M160 275v7M170 265v7M170 275v7M243 265v7"/>
<path d="M243 275v7M244 265v7M244 275v7M253 265v7M253 275v7M330 265v7M330 275v7M331 265v7M331 275v7M340 265v7M340 275v7M414 265v7"/>
<path d="M414 275v7M415 265v7M415 275v7M424 265v7M424 275v7M493 265v7M493 275v7M503 266v6M503 276v7M79 286v7M79 296v7M89 286v6"/>
<path d="M89 296v7M160 286v6M160 296v7M170 286v6M170 296v7M243 286v6M243 296v7M244 286v6M244 296v7M253 286v6M253 296v7M330 286v6"/>
<path d="M330 296v7M331 286v6M331 296v7M340 286v6M340 296v7M414 286v6M414 296v7M415 286v6M415 296v7M424 286v6M424 296v7M493 286v6"/>
<path d="M493 296v7M503 286v7M503 296v7M79 307v6M79 317v7M89 306v7M89 316v7M160 306v7M160 316v7M170 316v7h7M170 306v7M243 306v7"/>
<path d="M243 316v7M244 306v7M244 316v7M253 306v7M253 316v7M330 306v7M330 316v7M331 306v7M331 316v7M340 306v7M340 316v7M414 306v7"/>
<path d="M414 316v7M415 306v7M415 316v7M424 306v7M424 316v7M493 306v7M493 316v7M503 307v6M503 317v7M79 333h5M79 327v7M79 337v7"/>
<path d="M83 329l-4 4M88 333h6M89 323h5M89 323l-4 4M98 333h7M98 323h7M108 333h7M108 323h7M118 333h7M118 323h7M129 333h6M129 323h6"/>
<path d="M139 333h7M139 323h7M149 333h7M149 323h7M159 333h7M159 323h7M160 327v6M170 333h7M180 333h7M180 323h7M190 333h7M190 323h7"/>
<path d="M200 333h7M200 323h7M211 333h7M211 323h7M221 333h7M221 323h7M231 333h7M231 323h7M241 333h7M241 323h7M243 327v6M244 327v6"/>
<path d="M252 333h7M252 323h7M262 333h7M262 323h7M272 333h7M272 323h7M283 333h6M283 323h6M293 333h7M293 323h7M303 333h7M303 323h7"/>
<path d="M313 333h7M313 323h7M324 333h6M324 323h6M330 327v6M331 327v6M334 333h7M334 323h7M344 333h7M344 323h7M354 333h7M354 323h7"/>
<path d="M365 333h6M365 323h6M375 333h7M375 323h7M385 333h7M385 323h7M395 333h7M395 323h7M406 333h6M406 323h6M414 327v6M415 327v6"/>
<path d="M416 333h7M416 323h7M426 333h7M426 323h7M436 333h7M436 323h7M447 333h7M447 323h7M457 333h7M457 323h7M467 333h7M467 323h7"/>
<path d="M477 333h7M477 323h7M488 333h7M488 323h5M493 323l4 4M498 333h5M499 329l4 4M503 327v7M503 337v7M79 348v7M503 348v7"/>
</g>
<g fill="#000" stroke="#000" stroke-width=".49">
<path d="M79 97l6-1v2zM497 96l6 1-6 1zM624 121l7-1v2zM652 120l6 1-6 1zM537 142l1 7h-2zM100 165l6-3-4 5zM661 185l2 2-5 4zM645 236l1 1-5 4zM629 302l1 2-5 3zM536 327h2l-1 6zM647 339l6 1-1 2zM79 435l6-2v3z"/>
<path d="M497 433l6 2-6 1zM191 470l2-1 3 5zM230 468l1-1 4 5zM524 472l1 7h-2zM200 496l6-3-4 5zM331 484l4 5-1 1zM523 500h2l-1 6zM220 509l5-3-4 5z"/>
</g>
<g fill="#f00" stroke="#f00" stroke-width=".49">
<path d="M59 278l2 13h-4z"/>
<path d="M519 278l2 13h-5z"/>
<path d="M377 124l13-2v4z"/>
<path d="M377 367l13-2v4z"/>
</g>
<path d="M377 114v19M390 124h19M50 278h19M509 278h19M59 291v18M519 291v18M377 358v18M390 367h19" fill="none" stroke="#f00" stroke-width=".49"/>
<g font-size="11.4">
<text x="278" y="101">2500</text>
<text x="541" y="251" transform="rotate(-90 541 251)">1000</text>
<text x="278" y="439">2500</text>
</g>
<g font-size="8.5">
<text x="636" y="124">75</text>
<text x="527" y="494" transform="rotate(-90 527 494)">75</text>
</g>
<g font-size="7.6">
<text x="586" y="506">SOUND BARRIER</text>
<text x="586" y="515">PANEL DETAILS</text>
</g>
<g font-size="7.2">
<text x="751" y="502">NIHVA TECHNOLOGIES</text>
<text x="761" y="510">PVT. LTD.</text>
<text x="802" y="510">PUNE</text>
</g>
<g font-size="6.5">
<text x="670" y="533">CLIENT -LUPIN</text>
<text x="670" y="543">PROJECT -</text>
<text x="670" y="552">SITE -</text>
<text x="670" y="561">DWG. NO. : NIHVA/17-18/0148</text>
<text x="669" y="571">SCALE: NTS</text>
<text x="728" y="571">WT:</text>
<text x="775" y="571">SHEET: 01 OF 01</text>
</g>
<g font-size="5.5">
<text x="768" y="515">Tel : 020 66304033</text>
<text x="761" y="521">Email:- info@nihva.com</text>
<text x="607" y="525">SIGN</text>
<text x="644" y="525">DATE</text>
<text x="753" y="526">Website:- www.nihva.com</text>
<text x="596" y="532">SURAJ</text>
<text x="640" y="532">08/08/17</text>
<text x="597" y="541">SAGAR P.</text>
<text x="640" y="541">08/08/17</text>
<text x="597" y="551">SHEKHAR</text>
<text x="640" y="551">08/08/17</text>
</g>
<g font-size="4.9">
<text x="563" y="533">DRAWN</text>
<text x="563" y="541">CHECK</text>
<text x="563" y="552">APPROVAL</text>
<text x="563" y="561">REV.</text>
</g>
<g font-size="4.6">
<text x="564" y="569">If any queries contact : projects@nihva.com</text>
<text x="586" y="579">ALL DIMENSION ARE IN mm</text>
</g>
<text font-size="4.4" x="567" y="500">TITLE</text>
</svg>
